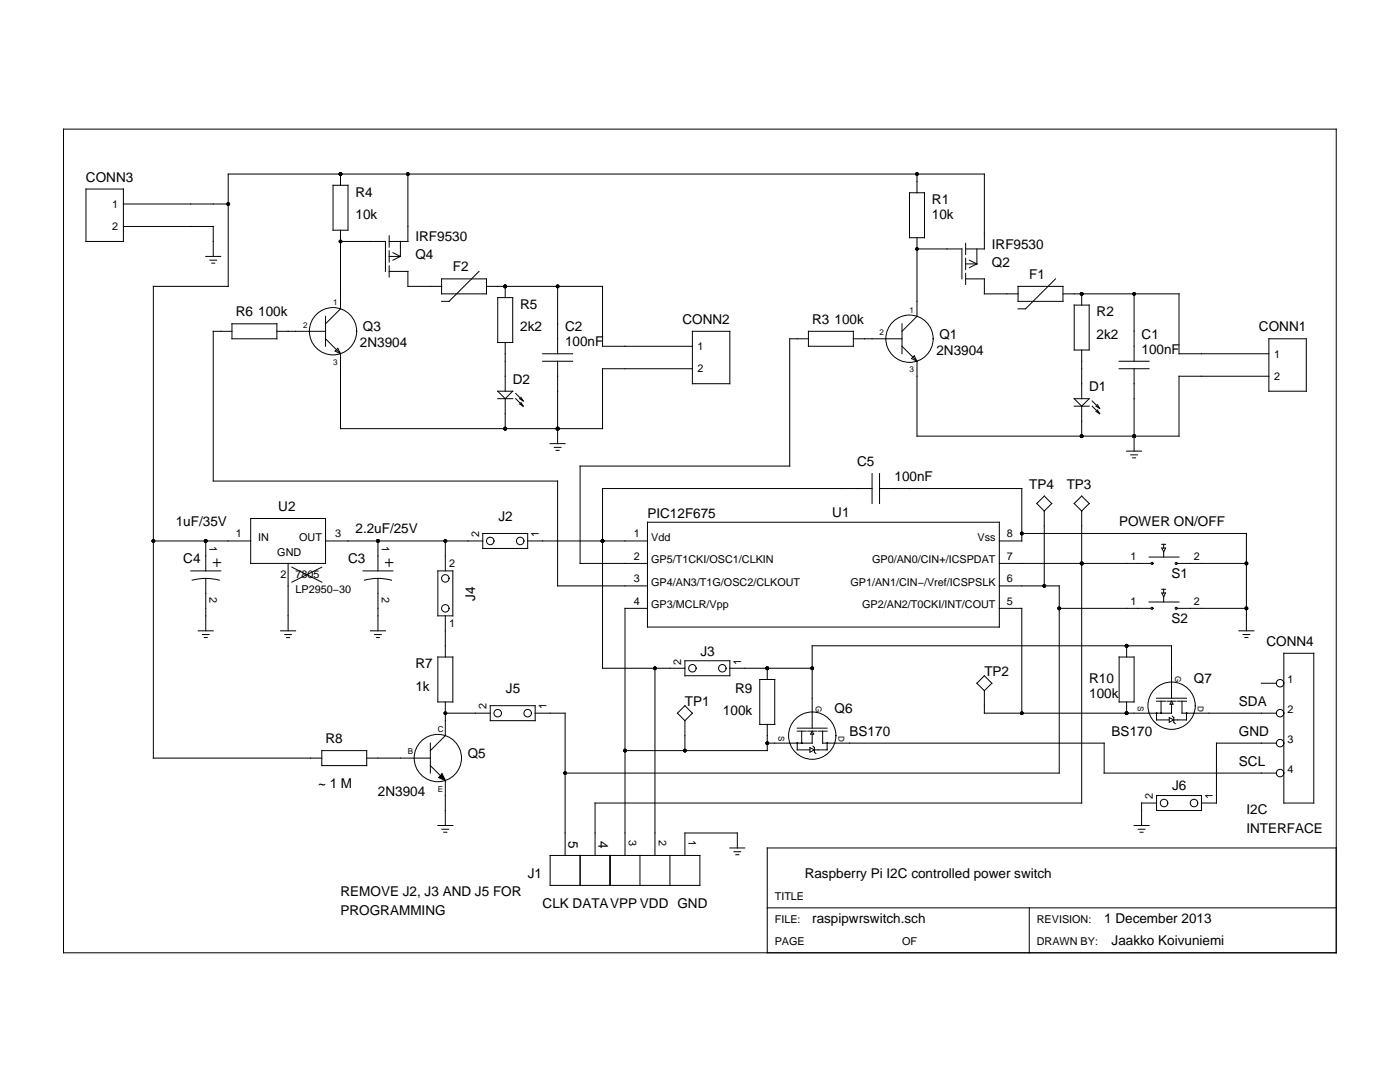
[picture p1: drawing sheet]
<svg xmlns="http://www.w3.org/2000/svg" width="279mm" height="216mm" viewBox="0 0 279 216" stroke-linecap="round" stroke-linejoin="round" font-family="sans-serif">
<g fill="none" stroke="#000" stroke-width=".2">
<path d="M12.7 25.8h254v164.3h-254zM17.2 37.7h7.4v10.5h-7.4zM66.5 37h3v8.9h-3zM68 34.7v2.3M81.4 34.7v13.5h-3.7M181.5 38.5h3v8.9h-3zM183 34.7v3.8M24.6 45.2h18v6M24.6 40.7h20.9M41.1 51.2h3M41.9 51.9h1.3M42.3 52.5h.6"/>
<path d="M68 45.9v15.7l-3 3M68 48.2h8.9v6M77.7 54.2h3.7v2.9h6.8M77.7 47.1v2.2M77.7 50v2.3M77.7 53v2.3M77.7 51.2h2.2M78.4 50.4l1.5 .8M79.9 51.2l-1.5 .7M79.9 48.2v3M88.1 55.6h9v3h-9zM95.6 54.2l-6 5.9h-1.5"/>
<path d="M97.1 57.1h23.2v12h17.9M99.3 59.4h3v8.9h-3zM100.8 57.1v2.3M111.3 57.1v13.5M183 47.4v15.7l-3 3M183 49.7h9v5.9M192.7 55.6h3.8v3h6.7M192.7 49.7h3.8v-15h-151v22.4h-14.9v94.2h33.6M192.7 48.6v2.2M192.7 51.5v2.3M192.7 54.5v2.3M192.7 52.7h2.3"/>
<path d="M193.5 51.9l1.5 .8M195 52.7l-1.5 .7M195 49.7v3M203.2 57.1h8.9v3h-8.9zM210.6 55.6l-5.9 6h-1.5M212.1 58.6h23.2v12h17.9M215.9 58.6v2.3M226.3 58.6v13.5M46.3 64.6h9v3h-9zM46.3 66.1h-3.7v29.9h68.7v20.9h17.9M55.3 66.1h9.7M65 67.6l3 3"/>
<path d="M65 63.1v6M66.9 70.1l.5-.6 .6 1.1zM68 70.6v14.9h52.3v-11.9h17.9M99.3 79.6h3M99.3 78.1h3l-1.5 1.5zM100.8 68.3v9.8M100.8 79.6v5.9M102.9 78.5l1.5 1.5M102.9 79.6l1.5 1.4M103.7 79.6l.7 .4M104 79.3l.4 .7M108.3 70.6h6"/>
<path d="M108.3 72.1h6M111.3 72.1v16.4M138.2 66.1h7.5v10.5h-7.5zM161.3 67.6h-3.7v25.4h-41.8v19.4h13.4M161.3 66.1h9v3h-9zM170.3 67.6h9.7M180 69.1l3 3M180 64.6v6M181.9 71.5l.6-.5 .5 1.1zM183 72.1v14.9h52.3v-11.9h17.9M214.4 60.9h3v8.9h-3zM214.4 79.6h3l-1.5 1.4z"/>
<path d="M215.9 69.8v9.8M223.3 72.1h6M223.3 73.6h6M226.3 73.6v16.4M253.2 67.6h7.5v10.5h-7.5zM103.7 80.6l.7 .4M104 80.3l.4 .7M109.8 88.5h3M110.6 89.3h1.4M111 89.9h.6M174 97.5h-53.7v35.8h16.4M174 94.5v6"/>
<path d="M175.5 97.5h28.4v10.4h-4.5M175.5 94.5v6M208.4 99l1.5 1.5-1.5 1.5-1.5-1.5zM214.4 81h3M215.9 81v6M215.9 99l1.5 1.5-1.5 1.5-1.5-1.5zM218 80l1.5 1.5M218 81l1.5 1.5M218.7 81l.8 .5M218.7 82.1l.8 .4M219 80.7l.5 .8M219 81.8l.5 .7"/>
<path d="M224.8 90h3M225.7 90.8h1.3M226 91.4h.6M30.6 107.9h19.4M38.1 113.9h6M38.4 115.8a10.5 10.5 0 0 1 5.4 0M41.1 107.9v6M41.1 115.4v10.5M42.6 112.3h1.5M43.3 111.5v1.5M50 103.5h15v8.9h-15zM57.5 112.4v13.5"/>
<path d="M58.2 113.2l6 3M64.2 113.2l-6 3M65 107.9h31.3M72.4 113.9h6M72.7 115.8a10.5 10.5 0 0 1 5.4 0M75.4 107.9v6M75.4 115.4v10.5M76.9 112.3h1.5M77.7 111.5v1.5M87.4 113.9h3v9h-3zM88.9 107.9v6M96.3 106.4h9v3h-9z"/>
<path d="M105.3 107.9h23.9M129.2 104.2h70.2v20.9h-70.2zM199.4 112.4h30.3M199.4 116.9h12v37.4h-98.6M203.9 106.4h44.8v19.5M208.4 102v14.9M215.9 102v58.2h-97.1v10.5M229.3 111.2h6M231.9 108.6h.7M231.9 109.4h.7l-.4 .7zM231.9 117.6h.7M231.9 118.3h.7l-.4 .8z"/>
<path d="M232.2 108.6v.8M232.2 110.1v1M232.2 117.6v.7M232.2 119.1v1M234.9 112.4h13.8M39.6 125.9h3M40.4 126.6h1.3M40.8 127.2h.6M56 125.9h3M56.8 126.6h1.4M57.2 127.2h.6M73.9 125.9h3"/>
<path d="M74.8 126.6h1.3M75.1 127.2h.6M87.4 131.1h3v9h-3zM88.9 122.9v8.2M129.2 121.4h-4.5v49.3M130.7 133.3v37.4M136.7 131.8h9v3h-9zM145.7 133.3h16.4M151.6 135.6h3v8.9h-3zM153.1 133.3v2.3M196.5 137.8v4.5h37.3v-1.8M196.5 134.8l1.4 1.5-1.4 1.5-1.5-1.5z"/>
<path d="M199.4 121.4h4.5v20.9M211.4 121.4h18.3M223.3 131.1h3v9h-3zM224.8 128.9v2.2M229.3 120.1h6M230.8 139.3h6M230.8 139.9h1.8M231.7 139.9v2.4M232.9 139.9h1.8M233.8 139.3v-10.4h-71.7v16.4M233.8 139.9l.3 .6h-.6zM234.9 121.4h13.8"/>
<path d="M235 139.9h1.8M235.9 139.9v2.4h18.8M247.3 125.9h2.9M248.1 126.6h1.3M248.4 127.2h.6M251.7 136.3h3M256.2 130.4h6v29.8h-6zM64.2 149.8h9v3h-9zM73.2 151.3h12.7M85.9 152.8l3 3v8.9M85.9 148.3v6M88.2 154.3l.7 1.5-1.4-.6z"/>
<path d="M88.9 140.1v6.7l-3 3M88.9 142.3h8.9M97.8 140.8h9v3h-9zM106.8 142.3h6v28.4M136.7 143.8v6M136.7 140.8l1.5 1.5-1.5 1.5-1.5-1.5zM153.1 144.5v5.3h-28.4M159.1 145.3h6M159.1 145.9h1.8M159.1 148.3v1.3h2.5M160 145.9v2.4M161.2 145.9h1.8"/>
<path d="M161.6 149.2l.9 .4-.9 .5zM162.1 146.5v1.8h-9M162.1 145.9l.3 .6h-.6zM162.2 148.9l.3 .3v.9l.3 .3M163.3 145.9h1.8M164.2 145.9v2.4h56.2v6h34.3M165.1 148.3v1.3h-2.6M224.8 140.1v2.2M230.8 142.3v1.4h2.6M230.8 158.7h9v3h-9zM233.4 143.2l.9 .5-.9 .4zM234 142.9l.3 .3v.9l.3 .3"/>
<path d="M236.8 142.3v1.4h-2.5M254.7 148.3h-11.9v11.9h-3M87.4 164.7h3M88.2 165.5h1.3M88.6 166.1h.6M109.8 170.7h29.9v6h-29.9zM115.8 170.7v6M121.7 170.7v6M127.7 170.7v6M133.7 170.7v6M145.7 169.2h2.9M146.5 169.9h1.3"/>
<path d="M146.8 170.5h.6M147.1 169.2v-3h-10.4v4.5M226.3 164.7h3M227.2 165.5h1.3M227.5 166.1h.6M230.8 160.2h-3v4.5M266.7 169.2h-113.6v20.9M153.1 181.2h113.6M205.4 181.2v8.9"/>
<circle cx="66.5" cy="66.1" r="4.7"/>
<circle cx="181.5" cy="67.6" r="4.7"/>
<circle cx="88.9" cy="115.4" r=".75"/>
<circle cx="97.8" cy="107.9" r=".75"/>
<circle cx="103.8" cy="107.9" r=".75"/>
<circle cx="229.9" cy="112.4" r=".21"/>
<circle cx="234.7" cy="112.4" r=".21"/>
<circle cx="88.9" cy="121.4" r=".75"/>
<circle cx="138.2" cy="133.3" r=".75"/>
<circle cx="144.2" cy="133.3" r=".75"/>
<circle cx="229.9" cy="121.4" r=".21"/>
<circle cx="234.7" cy="121.4" r=".21"/>
<circle cx="255.5" cy="136.3" r=".75"/>
<circle cx="87.4" cy="151.3" r="4.7"/>
<circle cx="99.3" cy="142.3" r=".75"/>
<circle cx="105.3" cy="142.3" r=".75"/>
<circle cx="159.1" cy="148.3" r=".07"/>
<circle cx="160" cy="148.3" r=".07"/>
<circle cx="162.1" cy="146.8" r="4.7"/>
<circle cx="165.1" cy="148.3" r=".07"/>
<circle cx="230.8" cy="142.3" r=".07"/>
<circle cx="231.7" cy="142.3" r=".07"/>
<circle cx="233.8" cy="140.8" r="4.7"/>
<circle cx="236.8" cy="142.3" r=".07"/>
<circle cx="255.5" cy="154.3" r=".75"/>
<circle cx="255.5" cy="148.3" r=".75"/>
<circle cx="255.5" cy="142.3" r=".75"/>
<circle cx="232.3" cy="160.2" r=".75"/>
<circle cx="238.3" cy="160.2" r=".75"/>
</g>
<g fill="#000">
<path d="M88.2 154.3l.7 1.5-1.4-.6z"/>
<circle cx="68" cy="34.7" r=".37"/>
<circle cx="81.4" cy="34.7" r=".37"/>
<circle cx="183" cy="34.7" r=".37"/>
<circle cx="45.5" cy="40.7" r=".37"/>
<circle cx="68" cy="48.2" r=".37"/>
<circle cx="100.8" cy="57.1" r=".37"/>
<circle cx="111.3" cy="57.1" r=".37"/>
<circle cx="183" cy="49.7" r=".37"/>
<circle cx="215.9" cy="58.6" r=".37"/>
<circle cx="226.3" cy="58.6" r=".37"/>
<circle cx="100.8" cy="85.5" r=".37"/>
<circle cx="111.3" cy="85.5" r=".37"/>
<circle cx="215.9" cy="87" r=".37"/>
<circle cx="226.3" cy="87" r=".37"/>
<circle cx="30.6" cy="107.9" r=".37"/>
<circle cx="41.1" cy="107.9" r=".37"/>
<circle cx="75.4" cy="107.9" r=".37"/>
<circle cx="88.9" cy="107.9" r=".37"/>
<circle cx="120.3" cy="107.9" r=".37"/>
<circle cx="203.9" cy="106.4" r=".37"/>
<circle cx="208.4" cy="116.9" r=".37"/>
<circle cx="215.9" cy="112.4" r=".37"/>
<circle cx="248.7" cy="112.4" r=".37"/>
<circle cx="130.7" cy="133.3" r=".37"/>
<circle cx="153.1" cy="133.3" r=".37"/>
<circle cx="162.1" cy="133.3" r=".37"/>
<circle cx="211.4" cy="121.4" r=".37"/>
<circle cx="224.8" cy="128.9" r=".37"/>
<circle cx="248.7" cy="121.4" r=".37"/>
<circle cx="88.9" cy="142.3" r=".37"/>
<circle cx="112.8" cy="154.3" r=".37"/>
<circle cx="124.7" cy="149.8" r=".37"/>
<circle cx="136.7" cy="149.8" r=".37"/>
<circle cx="153.1" cy="148.3" r=".37"/>
<circle cx="159.1" cy="148.3" r=".07"/>
<circle cx="160" cy="148.3" r=".07"/>
<circle cx="165.1" cy="148.3" r=".07"/>
<circle cx="203.9" cy="142.3" r=".37"/>
<circle cx="224.8" cy="142.3" r=".37"/>
<circle cx="230.8" cy="142.3" r=".07"/>
<circle cx="231.7" cy="142.3" r=".07"/>
<circle cx="236.8" cy="142.3" r=".07"/>
</g>
<g font-size="2.7">
<text x="17.2" y="36.2">CONN3</text>
<text x="70.9" y="39.2">R4</text>
<text x="186" y="40.7">R1</text>
<text x="70.9" y="43.7">10k</text>
<text x="186" y="43.7">10k</text>
<text x="82.9" y="51.7">Q4</text>
<text x="82.9" y="48.2">IRF9530</text>
<text x="197.9" y="53.2">Q2</text>
<text x="197.9" y="49.7">IRF9530</text>
<text x="90.4" y="54.2">F2</text>
<text x="205.4" y="55.6">F1</text>
<text x="47" y="63.1">R6 100k</text>
<text x="103.8" y="61.6">R5</text>
<text x="136.2" y="64.6">CONN2</text>
<text x="162.1" y="64.6">R3 100k</text>
<text x="218.9" y="63.1">R2</text>
<text x="71.8" y="69.3">2N3904</text>
<text x="72.4" y="66.1">Q3</text>
<text x="103.8" y="66.1">2k2</text>
<text x="112.8" y="66.1">C2</text>
<text x="112.8" y="69.1">100nF</text>
<text x="186.9" y="70.8">2N3904</text>
<text x="187.5" y="67.6">Q1</text>
<text x="218.9" y="67.6">2k2</text>
<text x="227.8" y="67.6">C1</text>
<text x="227.8" y="70.6">100nF</text>
<text x="251.3" y="66.1">CONN1</text>
<text x="102.3" y="76.6">D2</text>
<text x="217.4" y="78.1">D1</text>
<text x="171.1" y="93">C5</text>
<text x="178.5" y="96">100nF</text>
<text x="55.5" y="102">U2</text>
<text x="205.4" y="97.5">TP4</text>
<text x="212.9" y="97.5">TP3</text>
<text x="35.1" y="105">1uF/35V</text>
<text x="70.9" y="106.4">2.2uF/25V</text>
<text x="99.5" y="103.9">J2</text>
<text x="129.2" y="103.5">PIC12F675</text>
<text x="166.1" y="103.2">U1</text>
<text x="223.3" y="105">POWER ON/OFF</text>
<text x="36.6" y="112.4">C4</text>
<text x="69.5" y="112.4">C3</text>
<text x="94.9" y="119.9" transform="rotate(-90 94.9 119.9)">J4</text>
<text x="233.8" y="115.4">S1</text>
<text x="233.8" y="124.4">S2</text>
<text x="139.8" y="130.8">J3</text>
<text x="252.8" y="128.9">CONN4</text>
<text x="82.9" y="133.3">R7</text>
<text x="82.9" y="137.8">1k</text>
<text x="196.5" y="134.8">TP2</text>
<text x="217.4" y="136.3">R10</text>
<text x="238.3" y="136.3">Q7</text>
<text x="101" y="138.3">J5</text>
<text x="136.7" y="140.8">TP1</text>
<text x="144.3" y="142.8">100k</text>
<text x="146.7" y="138.3">R9</text>
<text x="166.6" y="142.3">Q6</text>
<text x="217.4" y="139.3">100k</text>
<text x="247.3" y="140.8">SDA</text>
<text x="65" y="148.3">R8</text>
<text x="169.6" y="146.8">BS170</text>
<text x="221.9" y="146.8">BS170</text>
<text x="247.3" y="146.8">GND</text>
<text x="93.4" y="151.3">Q5</text>
<text x="247.3" y="152.8">SCL</text>
<text x="63.5" y="157.2">~ 1 M</text>
<text x="75.4" y="158.7">2N3904</text>
<text x="233.9" y="157.7">J6</text>
<text x="113.5" y="167.8" transform="rotate(90 113.5 167.8)">5</text>
<text x="119.4" y="167.8" transform="rotate(90 119.4 167.8)">4</text>
<text x="248.7" y="162.3">I2C</text>
<text x="248.7" y="166.2">INTERFACE</text>
<text x="68" y="178.8">REMOVE J2, J3 AND J5 FOR</text>
<text x="105.3" y="175.2">J1</text>
<text x="160.6" y="175.2">Raspberry Pi I2C controlled power switch</text>
<text x="68" y="182.6">PROGRAMMING</text>
<text x="108.3" y="181.2">CLK DATAVPP VDD GND</text>
<text x="162.1" y="184.1">raspipwrswitch.sch</text>
<text x="220.4" y="184.1">1 December 2013</text>
<text x="221.9" y="188.6">Jaakko Koivuniemi</text>
</g>
<g font-size="2.2">
<text x="22.4" y="41.5">1</text>
<text x="22.4" y="45.9">2</text>
<text x="139.2" y="69.8">1</text>
<text x="254.3" y="71.3">1</text>
<text x="139.2" y="74.3">2</text>
<text x="254.3" y="75.8">2</text>
<text x="47" y="107.2">1</text>
<text x="51.5" y="107.9">IN</text>
<text x="59.7" y="107.9">OUT</text>
<text x="66.9" y="107.2">3</text>
<text x="95.6" y="107.2" transform="rotate(-90 95.6 107.2)">2</text>
<text x="107.6" y="107.2" transform="rotate(-90 107.6 107.2)">1</text>
<text x="126.5" y="107.2">1</text>
<text x="130" y="107.9">Vdd</text>
<text x="195.1" y="107.9">Vss</text>
<text x="200.9" y="107.2">8</text>
<text x="41.8" y="109" transform="rotate(90 41.8 109)">1</text>
<text x="55.3" y="110.9">GND</text>
<text x="76.2" y="109" transform="rotate(90 76.2 109)">1</text>
<text x="89.6" y="113.2">2</text>
<text x="126.5" y="111.7">2</text>
<text x="130" y="112.4">GP5/T1CKI/OSC1/CLKIN</text>
<text x="174" y="112.4">GP0/AN0/CIN+/ICSPDAT</text>
<text x="200.9" y="111.7">7</text>
<text x="225.6" y="111.7">1</text>
<text x="238.3" y="111.7">2</text>
<text x="41.8" y="119.1" transform="rotate(90 41.8 119.1)">2</text>
<text x="56" y="115.4">2</text>
<text x="59" y="118.4">LP2950−30</text>
<text x="59" y="115.4">7805</text>
<text x="76.2" y="119.1" transform="rotate(90 76.2 119.1)">2</text>
<text x="126.5" y="116.2">3</text>
<text x="130" y="116.9">GP4/AN3/T1G/OSC2/CLKOUT</text>
<text x="169.7" y="116.9">GP1/AN1/CIN−/Vref/ICSPSLK</text>
<text x="200.9" y="116.2">6</text>
<text x="89.6" y="125.1">1</text>
<text x="126.5" y="120.6">4</text>
<text x="130" y="121.4">GP3/MCLR/Vpp</text>
<text x="172.1" y="121.4">GP2/AN2/T0CKI/INT/COUT</text>
<text x="200.9" y="120.6">5</text>
<text x="225.6" y="120.6">1</text>
<text x="238.3" y="120.6">2</text>
<text x="135.9" y="132.6" transform="rotate(-90 135.9 132.6)">2</text>
<text x="147.9" y="132.6" transform="rotate(-90 147.9 132.6)">1</text>
<text x="257" y="136.3">1</text>
<text x="97.1" y="141.6" transform="rotate(-90 97.1 141.6)">2</text>
<text x="109" y="141.6" transform="rotate(-90 109 141.6)">1</text>
<text x="257" y="142.3">2</text>
<text x="257" y="148.3">3</text>
<text x="257" y="154.3">4</text>
<text x="230.1" y="159.5" transform="rotate(-90 230.1 159.5)">2</text>
<text x="242" y="159.5" transform="rotate(-90 242 159.5)">1</text>
<text x="125.5" y="167.7" transform="rotate(90 125.5 167.7)">3</text>
<text x="131.5" y="167.7" transform="rotate(90 131.5 167.7)">2</text>
<text x="137.4" y="167.7" transform="rotate(90 137.4 167.7)">1</text>
<text x="154.6" y="179.7">TITLE</text>
<text x="154.6" y="184.1">FILE:</text>
<text x="206.9" y="184.1">REVISION:</text>
<text x="154.6" y="188.6">PAGE</text>
<text x="180" y="188.6">OF</text>
<text x="206.9" y="188.6">DRAWN BY:</text>
</g>
<g font-size="1.6">
<text x="60.5" y="65.4">2</text>
<text x="66.5" y="60.9">1</text>
<text x="181.5" y="62.4">1</text>
<text x="175.5" y="66.9">2</text>
<text x="66.5" y="72.8">3</text>
<text x="181.5" y="74.3">3</text>
<text x="234.6" y="134.8" transform="rotate(90 234.6 134.8)">G</text>
<text x="162.8" y="140.8" transform="rotate(90 162.8 140.8)">G</text>
<text x="227.1" y="140.8" transform="rotate(90 227.1 140.8)">S</text>
<text x="239" y="140.8" transform="rotate(90 239 140.8)">D</text>
<text x="87.4" y="146">C</text>
<text x="155.4" y="146.8" transform="rotate(90 155.4 146.8)">S</text>
<text x="167.3" y="146.8" transform="rotate(90 167.3 146.8)">D</text>
<text x="81.4" y="150.5">B</text>
<text x="87.4" y="158">E</text>
</g>
</svg>
